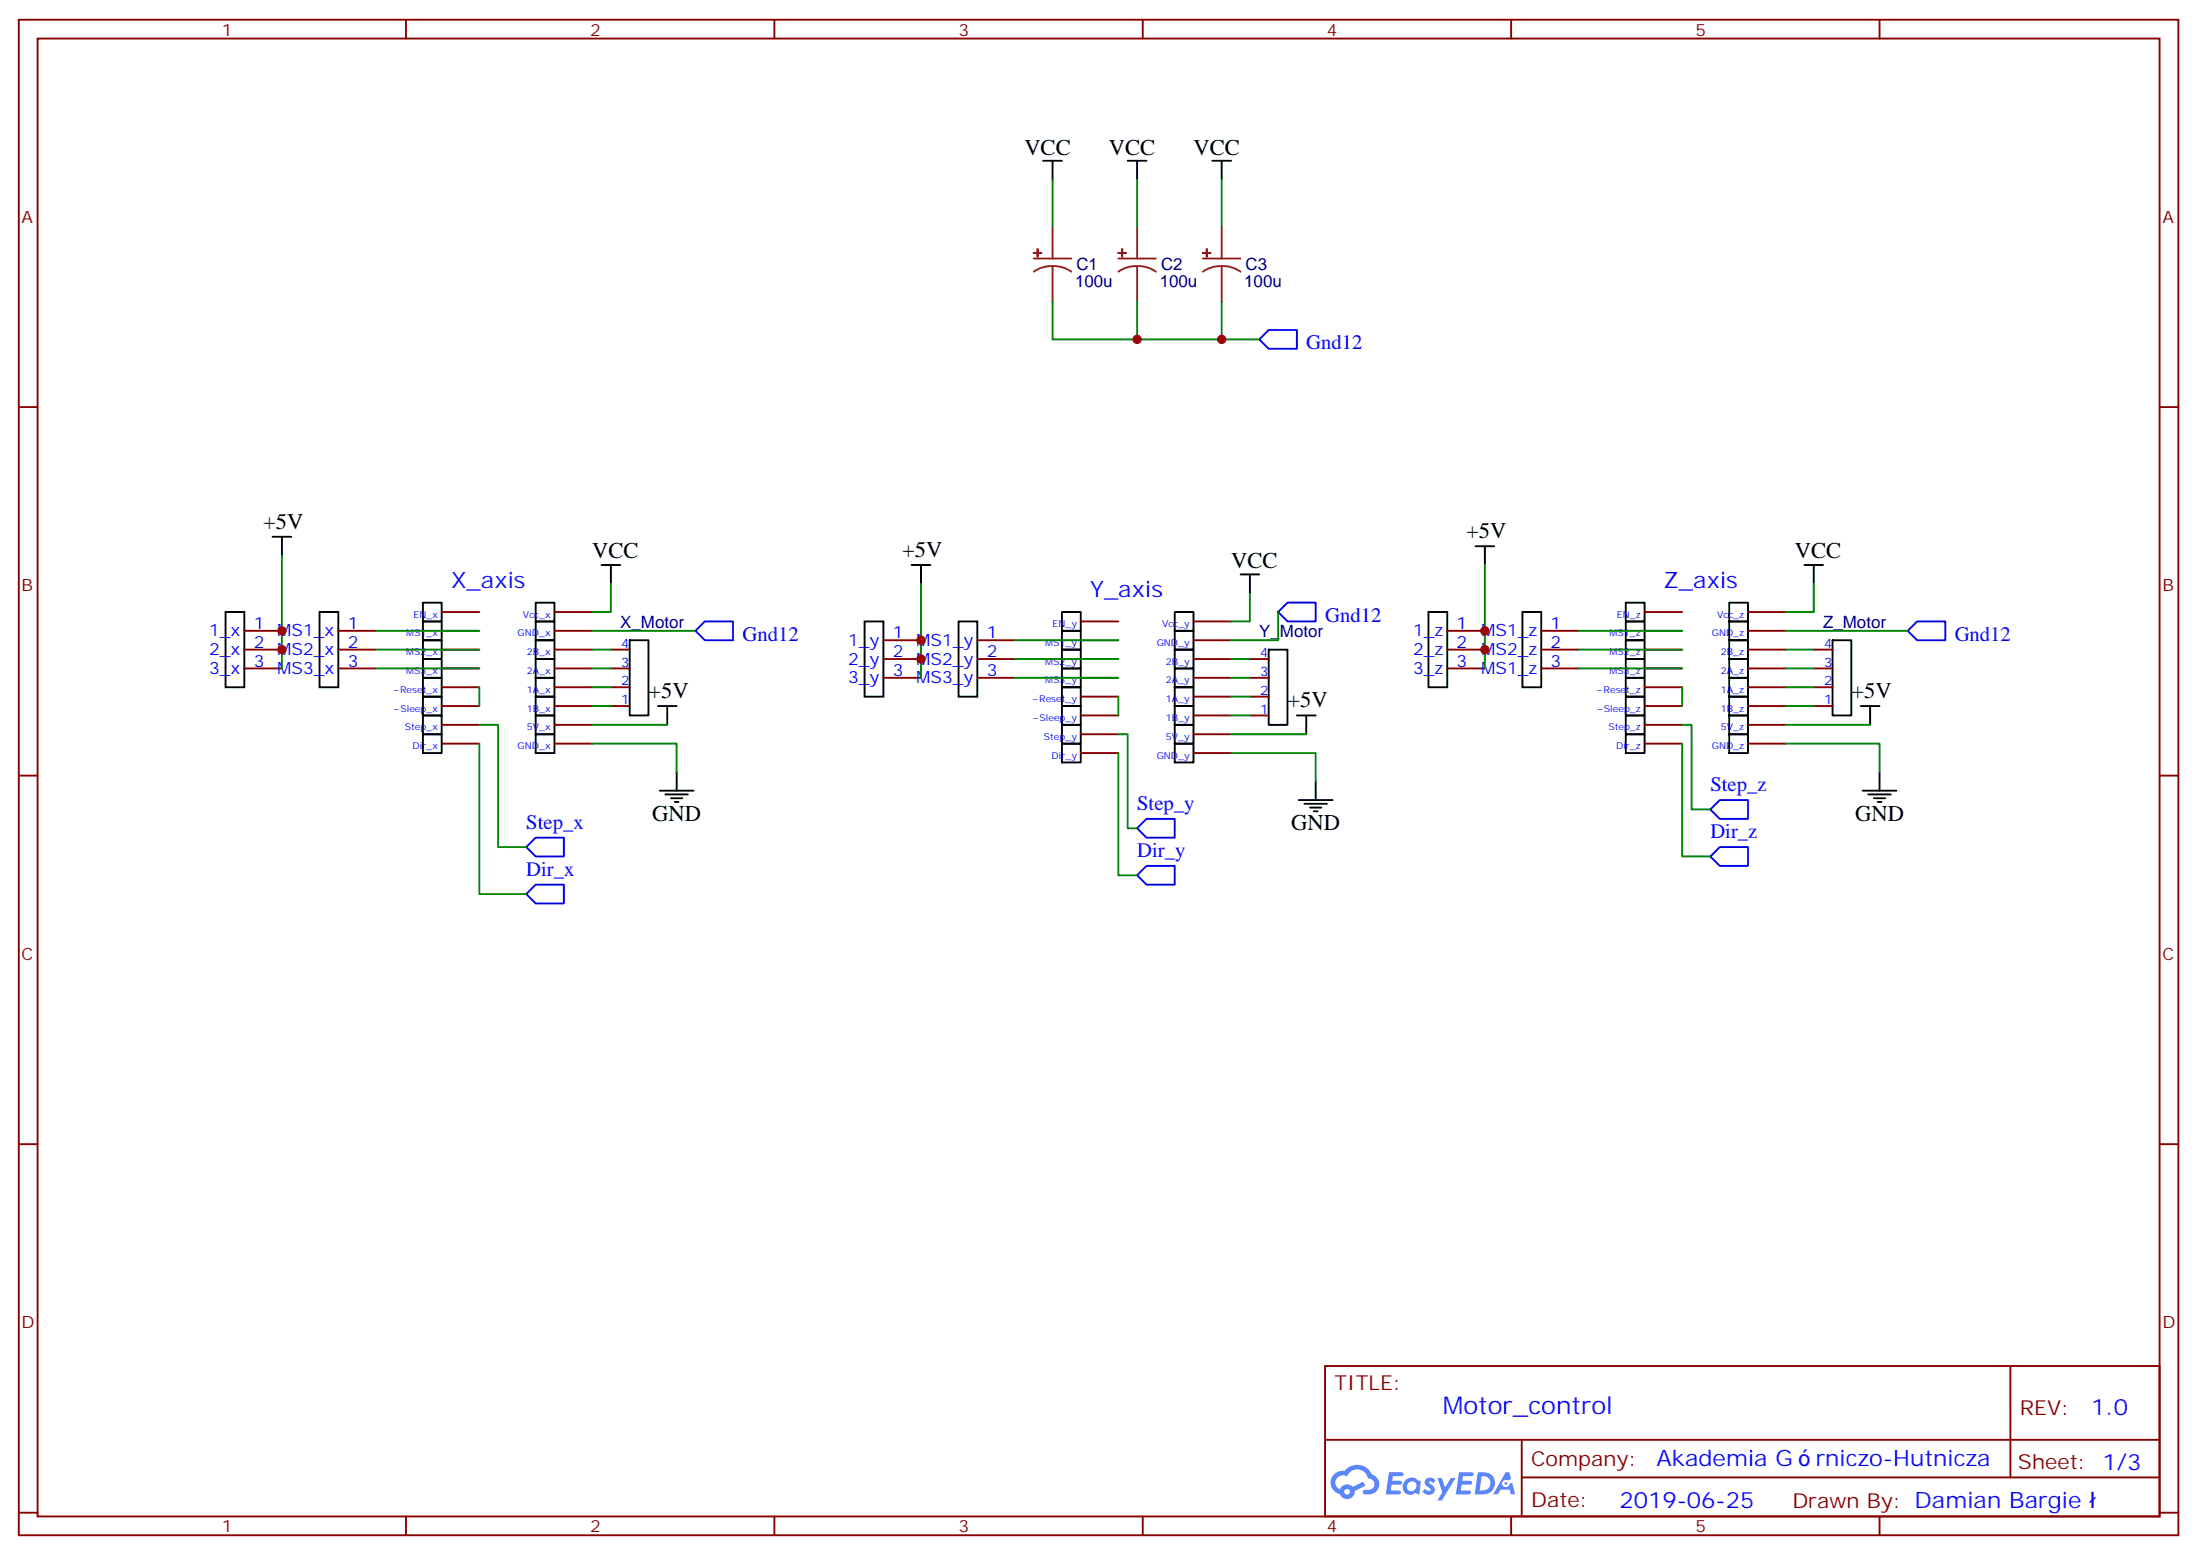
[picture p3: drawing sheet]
<svg xmlns="http://www.w3.org/2000/svg" width="413mm" height="292mm" viewBox="0 0 413 292" stroke-linecap="round" stroke-linejoin="round" font-family="sans-serif">
<g fill="none" stroke="#870000" stroke-width=".35">
<path d="M3.5 3.7h405.4v284.3h-405.4zM7.1 7.2h398.2v277.3h-398.2zM76.2 3.7v3.5M145.3 3.7v3.5M214.5 3.7v3.5M283.6 3.7v3.5M352.8 3.7v3.5M3.5 76.4h3.6M405.3 76.4h3.6M3.5 145.5h3.6M405.3 145.5h3.6M3.5 214.7h3.6"/>
<path d="M405.3 214.7h3.6M248.7 256.3h156.6v28.2h-156.6zM377.3 256.3v20.9M248.7 270.1h156.5M285.6 277.2h119.6M285.6 270.1v14.2M3.5 283.8h3.6M76.2 284.5v3.5M145.3 284.5v3.5M214.5 284.5v3.5M283.6 284.5v3.5M352.8 284.5v3.5"/>
<path d="M405.3 283.8h3.6"/>
</g>
<g fill="#5487ff">
<path d="M267.7 277.5a1.22 1.22 0 0 1 1.7 .2l-.4 .6a.47 .47 0 0 0-.3-.4 .47 .47 0 0 0-.5 .2v.1a1.55 1.55 0 0 1 1.1 1.5 1.34 1.34 0 0 1-2.3 .2l.5-.6a.6 .6 0 0 0 .5 .5 .6 .6 0 0 0 .5-.3l-.1-.2a1.25 1.25 0 0 1-.9-1.7z"/>
<path d="M260.7 276.2h1.5a1.22 1.22 0 0 1 1.2 .2 .37 .37 0 0 1-.3 .6h-1.7l-.1 .8h1.5a.37 .37 0 0 1 .3 .4 .37 .37 0 0 1-.3 .4h-1.6l-.2 1.1h.8a1.15 1.15 0 0 1 1.1 .1 .36 .36 0 0 1-.3 .6h-2.5z"/>
<path d="M273.8 276.2h1.6a1.23 1.23 0 0 1 1.1 .2 .37 .37 0 0 1-.3 .6h-1.6l-.2 .8h1.6a.37 .37 0 0 1 .3 .4 .37 .37 0 0 1-.4 .4l-1.6-.1-.1 1.1h.7a1.15 1.15 0 0 1 1.1 .2 .36 .36 0 0 1-.3 .6h-2.4z"/>
<path d="M282.6 276.2h.7l.3 1.3-.6 .3a.69 .69 0 0 0-1 .3 .69 .69 0 0 0 .4 .9 .69 .69 0 0 0 .9-.6l.5-.2 .6 2.2h-.8l-.2-.9h-1.8l-.5 .9h-.8z"/>
<path d="M269.8 277.3h.8l.6 1.8 1.1-1.8h.9l-2.6 4.2h-.8l.9-1.5z"/>
<path d="M277.4 276.2l-.6 4.2h1.3a2.11 2.11 0 0 0 2.5-2.1 2.11 2.11 0 0 0-2.5-2.1zM278.1 277a1.39 1.39 0 0 1 1.7 1.4 1.39 1.39 0 0 1-1.8 1.2h-.3z"/>
<path d="M263.7 277.8a1.47 1.47 0 0 0-.1 2.1 1.47 1.47 0 0 0 2.1 .1l.7 .4 .3-2.3-.2-.3h-.4a1.49 1.49 0 0 0-2.4 0zM264.4 278.2a.91 .91 0 0 1 1.5 .4 .91 .91 0 0 1-1 1.2 .87 .87 0 0 1-.8-.6 .87 .87 0 0 1 .3-1z"/>
<path d="M250.4 276.6a2.18 2.18 0 0 0 1.1 3.7 1.44 1.44 0 0 0 1.6 .9 1.44 1.44 0 0 0 1.2-1.4l2-1.1-.5-.7-1.9 1a1.47 1.47 0 0 0-2.4 .4 1.39 1.39 0 0 1-.7-1.9 1.39 1.39 0 0 1 2-.5 2.08 2.08 0 0 1 2.2-1.3 2.08 2.08 0 0 1 1.8 1.7 1.07 1.07 0 0 1 1.2 1 1.07 1.07 0 0 1-1 1.1h-.7a.43 .43 0 0 0-.5 .4 .43 .43 0 0 0 .4 .5 2.02 2.02 0 0 0 2.3-.8 2.02 2.02 0 0 0-.2-2.5l-.8-.5a2.98 2.98 0 0 0-5.1-.6l-1.1 .1zM252.3 279.9a.55 .55 0 0 1 1.1 0 .55 .55 0 0 1-1.1 0z"/>
<circle cx="282.6" cy="278.3" r=".26"/>
</g>
<g fill="none" stroke="#000" stroke-width=".35">
<path d="M195.8 30.2h3.5M197.6 30.2v3.5M211.7 30.2h3.5M213.4 30.2v3.5M227.5 30.2h3.6M229.3 30.2v3.5M42.3 114.8h3.6v14.1h-3.6zM51.2 100.7h3.5M52.9 100.7v3.5M60 114.8h3.5v14.1h-3.5zM79.4 113.1h3.5v3.5h-3.5zM79.4 116.6h3.5v3.5h-3.5z"/>
<path d="M100.5 113.1h3.6v3.5h-3.6zM100.5 116.6h3.6v3.5h-3.6zM112.9 106h3.5M114.7 106v3.5M162.3 116.6h3.5v14.1h-3.5zM171.1 106h3.5M172.9 106v3.5M179.9 116.6h3.5v14.1h-3.5zM199.3 114.8h3.5v3.6h-3.5zM199.3 118.4h3.5v3.5h-3.5zM220.5 114.8h3.5v3.6h-3.5zM220.5 118.4h3.5v3.5h-3.5z"/>
<path d="M232.8 107.8h3.6M234.6 107.8v3.5M268.1 114.8h3.5v14.1h-3.5zM276.9 102.5h3.6M278.7 102.5v3.5M285.8 114.8h3.5v14.1h-3.5zM305.2 113.1h3.5v3.5h-3.5zM305.2 116.6h3.5v3.5h-3.5zM324.6 113.1h3.5v3.5h-3.5zM324.6 116.6h3.5v3.5h-3.5zM338.7 106h3.5M340.4 106v3.5"/>
<path d="M79.4 120.1h3.5v3.5h-3.5zM79.4 123.6h3.5v3.6h-3.5zM79.4 127.2h3.5v3.5h-3.5zM79.4 130.7h3.5v3.5h-3.5zM79.4 134.2h3.5v3.6h-3.5zM79.4 137.8h3.5v3.5h-3.5zM100.5 120.1h3.6v3.5h-3.6zM100.5 123.6h3.6v3.6h-3.6zM100.5 127.2h3.6v3.5h-3.6zM100.5 130.7h3.6v3.5h-3.6zM100.5 134.2h3.6v3.6h-3.6zM100.5 137.8h3.6v3.5h-3.6z"/>
<path d="M118.2 120.1h3.5v14.1h-3.5zM123.5 132.5h3.5M125.2 132.5v3.5M199.3 121.9h3.5v3.5h-3.5zM199.3 125.4h3.5v3.5h-3.5zM199.3 128.9h3.5v3.6h-3.5zM199.3 132.5h3.5v3.5h-3.5zM199.3 136h3.5v3.5h-3.5zM199.3 139.5h3.5v3.6h-3.5zM220.5 121.9h3.5v3.5h-3.5zM220.5 125.4h3.5v3.5h-3.5zM220.5 128.9h3.5v3.6h-3.5z"/>
<path d="M220.5 132.5h3.5v3.5h-3.5zM220.5 136h3.5v3.5h-3.5zM220.5 139.5h3.5v3.6h-3.5zM238.1 121.9h3.6v14.1h-3.6zM243.4 134.2h3.5M245.2 134.2v3.6M305.2 120.1h3.5v3.5h-3.5zM305.2 123.6h3.5v3.6h-3.5zM305.2 127.2h3.5v3.5h-3.5zM305.2 130.7h3.5v3.5h-3.5zM305.2 134.2h3.5v3.6h-3.5zM305.2 137.8h3.5v3.5h-3.5z"/>
<path d="M324.6 120.1h3.5v3.5h-3.5zM324.6 123.6h3.5v3.6h-3.5zM324.6 127.2h3.5v3.5h-3.5zM324.6 130.7h3.5v3.5h-3.5zM324.6 134.2h3.5v3.6h-3.5zM324.6 137.8h3.5v3.5h-3.5zM344 120.1h3.5v14.1h-3.5zM349.2 132.5h3.6M351 132.5v3.5M123.8 148.3h6.4M124.9 149h4.2M125.9 149.8h2.2"/>
<path d="M126.6 150.5h.8M127 144.8v3.5M243.8 150.1h6.3M244.8 150.8h4.3M245.9 151.5h2.1M246.6 152.2h.7M246.9 146.6v3.5M349.6 148.3h6.4M350.7 149h4.2M351.7 149.8h2.1M352.4 150.5h.7M352.8 144.8v3.5"/>
</g>
<g fill="none" stroke="#870000" stroke-width=".35">
<path d="M45.9 118.4h7M63.5 118.4h7.1M82.9 114.8h7.1M82.9 118.4h7.1M104.1 114.8h7M104.1 118.4h7M202.8 116.6h7.1M224 116.6h7.1M271.6 118.4h7.1M289.3 118.4h7M308.7 114.8h7M308.7 118.4h7"/>
<path d="M328.1 114.8h7M328.1 118.4h7M45.9 121.9h7M45.9 125.4h7M63.5 121.9h7.1M63.5 125.4h7.1M82.9 121.9h7.1M82.9 125.4h7.1M82.9 128.9h7.1M82.9 132.5h7.1M82.9 136h7.1M82.9 139.5h7.1"/>
<path d="M104.1 121.9h7M104.1 125.4h7M104.1 128.9h7M104.1 132.5h7M104.1 136h7M104.1 139.5h7M114.7 121.9h3.5M114.7 125.4h3.5M114.7 128.9h3.5M114.7 132.5h3.5M165.8 120.1h7.1M165.8 123.6h7.1"/>
<path d="M165.8 127.2h7.1M183.4 120.1h7.1M183.4 123.6h7.1M183.4 127.2h7.1M202.8 120.1h7.1M202.8 123.6h7.1M202.8 127.2h7.1M202.8 130.7h7.1M202.8 134.2h7.1M202.8 137.8h7.1M224 120.1h7.1M224 123.6h7.1"/>
<path d="M224 127.2h7.1M224 130.7h7.1M224 134.2h7.1M224 137.8h7.1M234.6 123.6h3.5M234.6 127.2h3.5M234.6 130.7h3.5M234.6 134.2h3.5M271.6 121.9h7.1M271.6 125.4h7.1M289.3 121.9h7M289.3 125.4h7"/>
<path d="M308.7 121.9h7M308.7 125.4h7M308.7 128.9h7M308.7 132.5h7M308.7 136h7M308.7 139.5h7M328.1 121.9h7M328.1 125.4h7M328.1 128.9h7M328.1 132.5h7M328.1 136h7M328.1 139.5h7"/>
<path d="M340.4 121.9h3.6M340.4 125.4h3.6M340.4 128.9h3.6M340.4 132.5h3.6M202.8 141.3h7.1M224 141.3h7.1"/>
</g>
<g fill="#8c2424" stroke="#8c2424" stroke-width=".35">
<path d="M194 47.4l1.4 .1z"/>
<path d="M194.7 46.7l.1 1.5z"/>
<path d="M209.9 47.4l1.4 .1z"/>
<path d="M210.6 46.7v1.5z"/>
<path d="M225.8 47.4l1.4 .1z"/>
<path d="M226.5 46.7v1.5z"/>
</g>
<g fill="none" stroke="#8c2424" stroke-width=".35">
<path d="M194 48.5h7.1M197.6 49.9l1.8 .3 1.7 .8M197.6 49.9l-1.9 .3-1.7 .8M197.6 42.5v6M197.6 49.9v6.7M209.9 48.5h7.1M213.4 49.9l1.9 .3 1.7 .8M213.4 49.9l-1.8 .3-1.7 .8M213.4 42.5v6M213.4 49.9v6.7M225.8 48.5h7M229.3 49.9l1.9 .3 1.6 .8"/>
<path d="M229.3 49.9l-1.8 .3-1.7 .8M229.3 42.5v6M229.3 49.9v6.7"/>
</g>
<path d="M236.4 63.7l1.7-1.8h5.3v3.5h-5.3zM130.5 118.4l1.8-1.8h5.3v3.5h-5.3zM241.7 113.1h5.2v3.5h-5.2l-1.8-1.8zM358.1 118.4l1.7-1.8h5.3v3.5h-5.3zM98.8 158.9l1.7-1.7h5.3v3.5h-5.3zM213.4 155.4l1.8-1.8h5.3v3.6h-5.3zM321 151.9l1.8-1.8h5.3v3.5h-5.3zM322.8 158.9h5.3v3.6h-5.3l-1.8-1.8zM98.8 167.7l1.7-1.7h5.3v3.5h-5.3zM213.4 164.2l1.8-1.7h5.3v3.5h-5.3z" fill="none" stroke="#00f" stroke-width=".35"/>
<g fill="none" stroke="#008700" stroke-width=".35">
<path d="M197.6 33.7v8.8M213.4 33.7v8.8M229.3 33.7v8.8M197.6 56.6v7.1h15.8M213.4 56.6v7.1h15.9M229.3 56.6v7.1h7.1M52.9 104.2v21.2M70.6 118.4h19.4M111.1 118.4h19.4M114.7 109.5v5.3h-3.6M172.9 109.5v17.7M234.6 111.3v5.3h-3.5"/>
<path d="M239.9 114.8v5.3h-8.8M278.7 106v19.4M296.3 118.4h19.4M335.1 118.4h23M340.4 109.5v5.3h-5.3M70.6 121.9h19.4M70.6 125.4h19.4M90 136h3.5v22.9h5.3M90 139.5v28.2h8.8M90 128.9v3.6M111.1 139.5h15.9v5.3M111.1 136h14.1"/>
<path d="M111.1 121.9h3.6M111.1 125.4h3.6M111.1 128.9h3.6M111.1 132.5h3.6M190.5 123.6h19.4M190.5 127.2h19.4M190.5 120.1h19.4M209.9 137.8h1.8v17.6h1.7M209.9 130.7v3.5M231.1 137.8h14.1M231.1 123.6h3.5M231.1 127.2h3.5"/>
<path d="M231.1 130.7h3.5M231.1 134.2h3.5M296.3 121.9h19.4M296.3 125.4h19.4M315.7 136h1.8v15.9h3.5M315.7 139.5v21.2h5.3M315.7 128.9v3.6M335.1 139.5h17.7v5.3M335.1 136h15.9M335.1 121.9h5.3M335.1 125.4h5.3M335.1 128.9h5.3"/>
<path d="M335.1 132.5h5.3M209.9 141.3v22.9h3.5M231.1 141.3h15.8v5.3"/>
</g>
<g fill="#c00">
<circle cx="278.7" cy="121.9" r=".88"/>
<circle cx="278.7" cy="118.4" r=".88"/>
<circle cx="52.9" cy="121.9" r=".88"/>
<circle cx="52.9" cy="118.4" r=".88"/>
<circle cx="172.9" cy="120.1" r=".88"/>
<circle cx="172.9" cy="123.6" r=".88"/>
<circle cx="229.3" cy="63.7" r=".88"/>
<circle cx="213.4" cy="63.7" r=".88"/>
</g>
<text font-size="4.6" fill="#00f" x="270.8" y="265.3">Motor_control</text>
<g font-size="4.2">
<text x="192.3" y="29.1">VCC</text>
<text x="208.1" y="29.1">VCC</text>
<text x="224" y="29.1">VCC</text>
<text x="49.4" y="99.2">+5V</text>
<text x="275.2" y="101">+5V</text>
<text x="111.1" y="104.8">VCC</text>
<text x="169.3" y="104.5">+5V</text>
<text x="231.1" y="106.5">VCC</text>
<text x="336.9" y="104.8">VCC</text>
<text x="121.7" y="131">+5V</text>
<text x="347.5" y="131">+5V</text>
<text x="241.7" y="132.7">+5V</text>
<text x="122.4" y="154">GND</text>
<text x="242.4" y="155.8">GND</text>
<text x="348.2" y="154">GND</text>
</g>
<g font-size="4.2" fill="#00f">
<text x="84.7" y="110.2">X_axis</text>
<text x="204.6" y="112">Y_axis</text>
<text x="312.2" y="110.2">Z_axis</text>
<text x="392.5" y="265.6">1.0</text>
<text x="310.9" y="275.1">Akademia G</text>
<text x="340.8" y="275.1">rniczo-Hutnicza</text>
<text x="304" y="282.9">2019-06-25</text>
</g>
<g font-size="3.9" fill="#00f">
<text x="245.2" y="65.5">Gnd12</text>
<text x="248.7" y="116.7">Gnd12</text>
<text x="139.3" y="120.2">Gnd12</text>
<text x="366.9" y="120.2">Gnd12</text>
<text x="321" y="148.4">Step_z</text>
<text x="98.8" y="155.5">Step_x</text>
<text x="213.4" y="152">Step_y</text>
<text x="213.4" y="160.8">Dir_y</text>
<text x="321" y="157.3">Dir_z</text>
<text x="98.8" y="164.3">Dir_x</text>
</g>
<g font-size="3.9" fill="#800">
<text x="250.5" y="260.9">TITLE:</text>
<text x="379.1" y="265.6">REV:</text>
<text x="287.4" y="275.1">Company:</text>
<text x="378.7" y="275.7">Sheet: 1/3</text>
<text x="287.4" y="282.8">Date:</text>
<text x="336.4" y="282.8">Drawn By: Damian Bargie</text>
</g>
<g font-size="3.2" fill="#800">
<text x="41.6" y="6.7">1</text>
<text x="110.8" y="6.7">2</text>
<text x="179.9" y="6.7">3</text>
<text x="249.1" y="6.7">4</text>
<text x="318.2" y="6.7">5</text>
<text x="4.1" y="41.8">A</text>
<text x="405.9" y="41.8">A</text>
<text x="4.1" y="110.9">B</text>
<text x="405.9" y="110.9">B</text>
<text x="4.1" y="180.1">C</text>
<text x="405.9" y="180.1">C</text>
<text x="4.1" y="249.2">D</text>
<text x="405.9" y="249.2">D</text>
<text x="41.6" y="287.5">1</text>
<text x="110.8" y="287.5">2</text>
<text x="179.9" y="287.5">3</text>
<text x="249.1" y="287.5">4</text>
<text x="318.2" y="287.5">5</text>
</g>
<g font-size="3.2" fill="#000080">
<text x="201.8" y="53.9">100u</text>
<text x="202" y="50.7">C1</text>
<text x="217.7" y="53.9">100u</text>
<text x="217.9" y="50.7">C2</text>
<text x="233.5" y="53.9">100u</text>
<text x="233.8" y="50.7">C3</text>
<text x="116.4" y="117.8">X_Motor</text>
<text x="236.4" y="119.6">Y_Motor</text>
<text x="342.2" y="117.8">Z_Motor</text>
</g>
<g font-size="3.2" fill="#00f">
<text x="39.2" y="119.4">1_x</text>
<text x="47.6" y="118">1</text>
<text x="52" y="119.4">MS1_x</text>
<text x="65.3" y="118">1</text>
<text x="167.6" y="119.8">1</text>
<text x="185.2" y="119.8">1</text>
<text x="265.2" y="119.4">1_z</text>
<text x="273.4" y="118">1</text>
<text x="278" y="119.4">MS1_z</text>
<text x="291" y="118">1</text>
<text x="39.2" y="122.9">2_x</text>
<text x="47.6" y="121.5">2</text>
<text x="47.6" y="125.1">3</text>
<text x="52" y="122.9">MS2_x</text>
<text x="65.3" y="121.5">2</text>
<text x="65.3" y="125.1">3</text>
<text x="159.2" y="121.2">1_y</text>
<text x="159.2" y="124.7">2_y</text>
<text x="167.6" y="123.3">2</text>
<text x="172" y="121.2">MS1_y</text>
<text x="172" y="124.7">MS2_y</text>
<text x="185.2" y="123.3">2</text>
<text x="265.2" y="122.9">2_z</text>
<text x="273.4" y="121.5">2</text>
<text x="273.4" y="125.1">3</text>
<text x="278" y="122.9">MS2_z</text>
<text x="291" y="121.5">2</text>
<text x="291" y="125.1">3</text>
<text x="39.2" y="126.5">3_x</text>
<text x="52" y="126.5">MS3_x</text>
<text x="159.2" y="128.2">3_y</text>
<text x="167.6" y="126.8">3</text>
<text x="172" y="128.2">MS3_y</text>
<text x="185.2" y="126.8">3</text>
<text x="265.2" y="126.5">3_z</text>
<text x="278" y="126.5">MS1_z</text>
</g>
<g font-size="2.5" fill="#00f">
<text x="116.6" y="125.1">3</text>
<text x="116.6" y="121.5">4</text>
<text x="236.6" y="123.3">4</text>
<text x="342.4" y="125.1">3</text>
<text x="342.4" y="121.5">4</text>
<text x="116.6" y="128.6">2</text>
<text x="236.6" y="130.4">2</text>
<text x="236.6" y="126.8">3</text>
<text x="342.4" y="128.6">2</text>
<text x="116.6" y="132.1">1</text>
<text x="236.6" y="133.9">1</text>
<text x="342.4" y="132.1">1</text>
</g>
<g font-size="1.8" fill="#00f">
<text x="76.2" y="119.4">MS1_x</text>
<text x="77.6" y="115.9">EN_x</text>
<text x="97.2" y="119.4">GND_x</text>
<text x="98.2" y="115.9">Vcc_x</text>
<text x="197.5" y="117.7">EN_y</text>
<text x="218.1" y="117.7">Vcc_y</text>
<text x="302.1" y="119.4">MS1_z</text>
<text x="303.5" y="115.9">EN_z</text>
<text x="321.3" y="119.4">GND_z</text>
<text x="322.3" y="115.9">Vcc_z</text>
<text x="76.2" y="122.9">MS2_x</text>
<text x="98.9" y="122.9">2B_x</text>
<text x="196.2" y="121.2">MS1_y</text>
<text x="196.2" y="124.7">MS2_y</text>
<text x="217.1" y="121.2">GND_y</text>
<text x="218.8" y="124.7">2B_y</text>
<text x="302.1" y="122.9">MS2_z</text>
<text x="323" y="122.9">2B_z</text>
<text x="73.7" y="130">~Reset_x</text>
<text x="76.2" y="126.5">MS3_x</text>
<text x="98.9" y="126.5">2A_x</text>
<text x="98.9" y="130">1A_x</text>
<text x="193.6" y="131.8">~Reset_y</text>
<text x="196.2" y="128.2">MS3_y</text>
<text x="218.8" y="128.2">2A_y</text>
<text x="218.8" y="131.8">1A_y</text>
<text x="299.6" y="130">~Reset_z</text>
<text x="302.1" y="126.5">MS3_z</text>
<text x="323" y="126.5">2A_z</text>
<text x="323" y="130">1A_z</text>
<text x="73.7" y="133.5">~Sleep_x</text>
<text x="76" y="137.1">Step_x</text>
<text x="98.9" y="133.5">1B_x</text>
<text x="98.9" y="137.1">5V_x</text>
<text x="193.7" y="135.3">~Sleep_y</text>
<text x="218.8" y="135.3">1B_y</text>
<text x="299.6" y="133.5">~Sleep_z</text>
<text x="301.9" y="137.1">Step_z</text>
<text x="323" y="133.5">1B_z</text>
<text x="323" y="137.1">5V_z</text>
<text x="77.4" y="140.6">Dir_x</text>
<text x="97.2" y="140.6">GND_x</text>
<text x="195.9" y="138.8">Step_y</text>
<text x="197.4" y="142.3">Dir_y</text>
<text x="217.1" y="142.3">GND_y</text>
<text x="218.8" y="138.8">5V_y</text>
<text x="303.3" y="140.6">Dir_z</text>
<text x="321.3" y="140.6">GND_z</text>
</g>
</svg>
